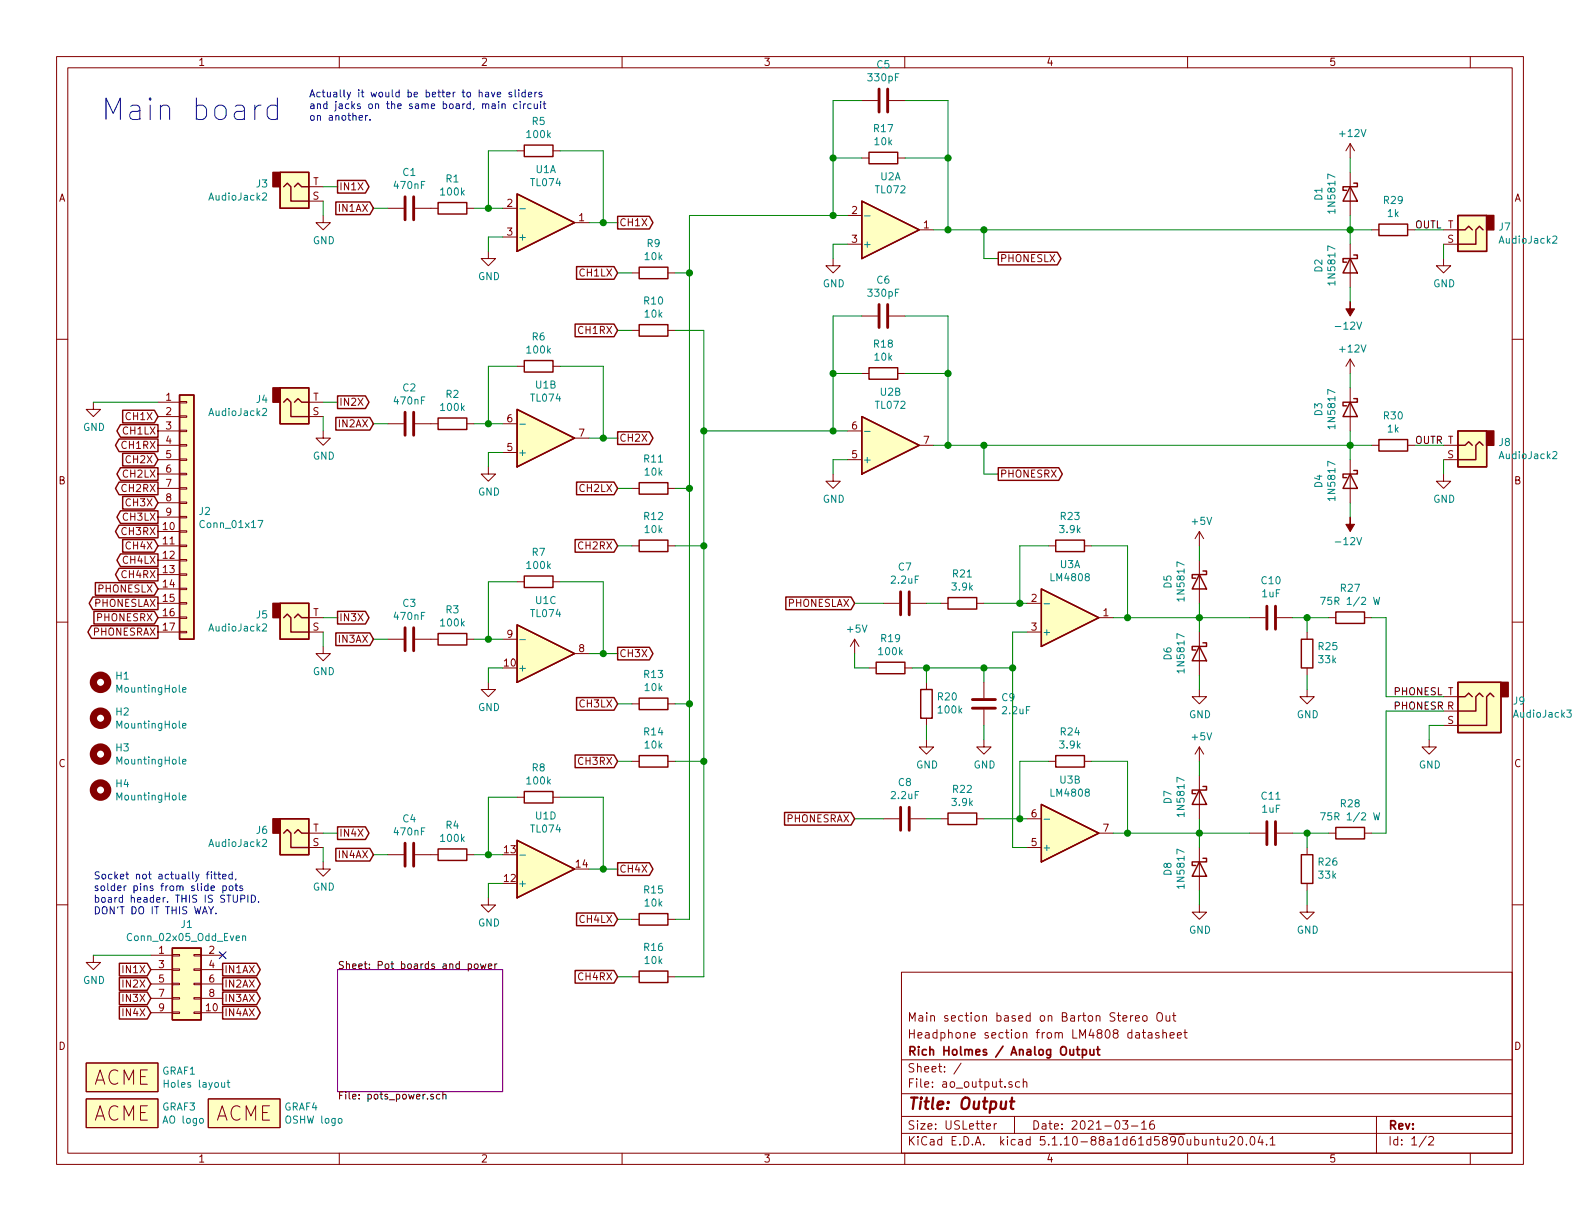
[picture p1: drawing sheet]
<svg xmlns="http://www.w3.org/2000/svg" width="279mm" height="216mm" viewBox="0 0 279 216" stroke-linecap="round" stroke-linejoin="round" font-family="sans-serif">
<g fill="none" stroke="#840000" stroke-width=".18">
<path d="M10 10h259.4v195.9h-259.4zM12 12h255.4v191.9h-255.4zM60 10v2M110 10v2M152.4 17.8h2.8M157.2 17.8h2.8M160 10v2M210 10v2M260 10v2M54.6 35.6h2.5M54.6 33h2.5M57.1 38.1v1.3h1.3l-1.3 1.2-1.2-1.2h1.2"/>
<path d="M68.6 36.8h2.8M73.4 36.8h4.1M82.5 36.8h1.3M88.9 36.8h2.5M91.4 26.7h1.3M97.8 26.7h1.3M101.6 39.4h2.5M149.9 38.1h2.5M152.4 27.9h1.3M158.7 27.9h1.3M238.8 25.4v2.5M238.8 30.5v7.6"/>
<path d="M238.8 25.4l-.8 1.3M238.8 25.4l.7 1.3M10 60h2M86.4 44.5v1.2h1.2l-1.2 1.3-1.3-1.3h1.3M88.9 41.9h2.5M111.8 48.3h1.2M111.8 58.4h1.2M118.1 48.3h1.3M118.1 58.4h1.3M147.3 45.7v1.3h1.3l-1.3 1.3-1.3-1.3h1.3M149.9 43.2h2.5M152.4 55.9h2.8"/>
<path d="M157.2 55.9h2.8M162.6 40.6h2.5M238.8 43.2v7.6M242.6 40.6h1.2M248.9 40.6h1.3M255.3 45.7v1.3h1.2l-1.2 1.3-1.3-1.3h1.3M255.3 40.6h2.5M255.3 43.2h2.5M267.4 60h2M16.5 71.1v1.3h1.3l-1.3 1.3-1.3-1.3h1.3M27.9 76.2h3.8M27.9 78.7h3.8"/>
<path d="M27.9 73.7h3.8M27.9 71.1h3.8M31.7 78.6h1.3v.3h-1.3zM31.7 76.1h1.3v.2h-1.3zM31.7 73.5h1.3v.3h-1.3zM31.7 71h1.3v.2h-1.3zM54.6 73.7h2.5M54.6 71.1h2.5M57.1 76.2v1.3h1.3l-1.3 1.2-1.2-1.2h1.2M68.6 74.9h2.8M73.4 74.9h4.1M82.5 74.9h1.3"/>
<path d="M88.9 74.9h2.5M91.4 64.8h1.3M97.8 64.8h1.3M101.6 77.5h2.5M149.9 76.2h2.5M152.4 66h1.3M158.7 66h1.3M162.6 78.7h2.5M238.8 63.5v2.5M238.8 68.6v7.6M238.8 63.5l-.8 1.3M238.8 63.5l.7 1.3"/>
<path d="M242.6 78.7h1.2M248.9 78.7h1.3M255.3 78.7h2.5M27.9 96.5h3.8M27.9 81.3h3.8M27.9 94h3.8M27.9 99.1h3.8M27.9 83.8h3.8M27.9 86.4h3.8M27.9 88.9h3.8M27.9 91.4h3.8M31.7 96.4h1.3v.2h-1.3z"/>
<path d="M31.7 98.9h1.3v.3h-1.3zM31.7 93.9h1.3v.2h-1.3zM31.7 88.8h1.3v.2h-1.3zM31.7 86.2h1.3v.3h-1.3zM31.7 83.7h1.3v.2h-1.3zM31.7 81.2h1.3v.2h-1.3zM31.7 91.3h1.3v.3h-1.3zM86.4 82.6v1.2h1.2l-1.2 1.3-1.3-1.3h1.3M88.9 80h2.5M111.8 96.5h1.2M111.8 86.4h1.2M118.1 96.5h1.3"/>
<path d="M118.1 86.4h1.3M147.3 83.8v1.3h1.3l-1.3 1.3-1.3-1.3h1.3M149.9 81.3h2.5M185.4 96.5h1.3M191.8 96.5h1.2M212.1 94v2.5M212.1 99.1v7.6M212.1 94l-.8 1.3M212.1 94l.8 1.3M238.8 81.3v7.6M255.3 83.8v1.3h1.2l-1.2 1.3-1.3-1.3h1.3M255.3 81.3h2.5"/>
<path d="M10 110h2M27.9 109.2h3.8M27.9 106.7h3.8M27.9 111.8h3.8M27.9 101.6h3.8M27.9 104.1h3.8M31.7 101.5h1.3v.2h-1.3zM31.7 104h1.3v.3h-1.3zM31.7 106.6h1.3v.2h-1.3zM31.7 109.1h1.3v.2h-1.3zM31.7 111.6h1.3v.3h-1.3zM54.6 109.2h2.5"/>
<path d="M54.6 111.8h2.5M57.1 114.3v1.3h1.3l-1.3 1.2-1.2-1.2h1.2M68.6 113h2.8M73.4 113h4.1M82.5 113h1.3M88.9 113h2.5M91.4 102.9h1.3M97.8 102.9h1.3M101.6 115.6h2.5M151.1 113l-.7 1.3M151.1 113v2.6M151.1 113l.8 1.3"/>
<path d="M153.7 118.1h1.2M156.2 106.7h2.8M160 118.1h1.3M161 106.7h2.8M166.4 106.7h1.2M172.7 106.7h1.3M181.6 106.7h2.5M181.6 111.8h2.5M194.3 109.2h2.5M212.1 111.8v7.6M221 109.2h2.8M225.8 109.2h2.8"/>
<path d="M231.1 111.8v1.2M231.1 118.1v1.3M234.9 109.2h1.3M241.3 109.2h1.3M267.4 110h2M86.4 120.7v1.2h1.2l-1.2 1.3-1.3-1.3h1.3M111.8 134.6h1.2M111.8 124.5h1.2M118.1 134.6h1.3M118.1 124.5h1.3M163.8 130.8v1.3h1.3l-1.3 1.3-1.2-1.3h1.2M163.8 120.7v1.2"/>
<path d="M163.8 127v1.3M174 130.8v1.3h1.3l-1.3 1.3-1.3-1.3h1.3M174 120.7v2.7M174 125.5v2.8M185.4 134.6h1.3M191.8 134.6h1.2M212.1 121.9v1.3h1.3l-1.3 1.3-1.3-1.3h1.3M212.1 132.1l-.8 1.3M212.1 132.1v2.5M212.1 137.2v7.6M212.1 132.1l.8 1.3M231.1 121.9v1.3h1.3l-1.3 1.3-1.2-1.3h1.2"/>
<path d="M252.7 130.8v1.3h1.3l-1.3 1.3-1.2-1.3h1.2M255.3 125.7h2.5M255.3 128.3h2.5M255.3 123.2h2.5M10 160h2M54.6 149.9h2.5M54.6 147.3h2.5M57.1 152.4v1.3h1.3l-1.3 1.2-1.2-1.2h1.2M68.6 151.1h2.8M73.4 151.1h4.1M82.5 151.1h1.3M86.4 158.8v1.2h1.2l-1.2 1.3-1.3-1.3h1.3"/>
<path d="M91.4 141h1.3M97.8 141h1.3M156.2 144.8h2.8M161 144.8h2.8M166.4 144.8h1.2M172.7 144.8h1.3M181.6 144.8h2.5M181.6 149.9h2.5M194.3 147.3h2.5M212.1 149.9v7.6M221 147.3h2.8M225.8 147.3h2.8"/>
<path d="M231.1 149.9v1.2M231.1 156.2v1.3M234.9 147.3h1.3M241.3 147.3h1.3M267.4 160h2M16.5 168.9v1.3h1.3l-1.3 1.3-1.3-1.3h1.3M26.7 168.9h3.8M26.7 179.1h3.8M26.7 171.5h3.8M26.7 174h3.8M26.7 176.5h3.8M30.5 178.9h1.2v.3h-1.2z"/>
<path d="M30.5 176.4h1.2v.3h-1.2zM30.5 171.3h1.2v.3h-1.2zM30.5 168.8h1.2v.2h-1.2zM30.5 173.9h1.2v.2h-1.2zM34.3 178.9h1.3v.3h-1.3zM34.3 176.4h1.3v.3h-1.3zM34.3 171.3h1.3v.3h-1.3zM34.3 168.8h1.3v.2h-1.3zM34.3 173.9h1.3v.2h-1.3zM35.6 168.9h3.8M35.6 179.1h3.8M35.6 171.5h3.8"/>
<path d="M35.6 174h3.8M35.6 176.5h3.8M111.8 172.7h1.2M111.8 162.6h1.2M118.1 172.7h1.3M118.1 162.6h1.3M159.4 171.9h108v32h-108zM199.9 179.6v1M200.4 179.6l-.5 .3M202.1 179.7l.3-.1 .4 .1v.7l-.2 .2-.5-.2zM204.8 179.1a.5 .5 0 0 1 .5 0 .5 .5 0 0 1 .3 .5v.5a.5 .5 0 0 1-.5 .5 .5 .5 0 0 1-.5-.5v-.5zM206.2 179.6v.8a.39 .39 0 0 0 .7 0"/>
<path d="M206.9 179.6v1M207.3 179.6h.6M207.6 179.1v1.3l.3 .2M212.1 160v1.3h1.3l-1.3 1.3-1.3-1.3h1.3M231.1 160v1.3h1.3l-1.3 1.3-1.2-1.3h1.2M15.2 194.3h12.7v5.1h-12.7zM15.2 188h12.7v5h-12.7zM36.8 194.3h12.7v5.1h-12.7zM159.4 197.4h108M159.4 193.4h108M159.4 187.4h108M170 188l-1.3 1.9"/>
<path d="M174.4 199.2l.8-.2-.1-.2-.4-.1-.3 .2 .1 .7h.6M175.8 198.7v1M176.2 198.7l-.3 .1-.1 .2M178.9 191.3h-.3l-.2 .2 .1 .2 .4 .1v.4h-.5M179.4 197.4v3M180.3 191.3h-.4l-.3 .2 .1 .6 .2 .2 .4-.1M180.9 191.4l.3-.1h.3l.1 1M180.9 190.8v1.5M198.5 198.2h.9l-.4 .6 .4 .1v.6l-.2 .2-.7-.2M200.1 199.1h1.1M200.8 180.1l.7-.2-.1-.2-.4-.1-.2 .2 .1 .7h.5M201.9 198.6l.4-.4v1.5"/>
<path d="M201.9 199.7h.8M202 182.6h.6M202.2 182.1v1.3l.4 .2M203.1 182.7h.5l.1 .9M203.7 182.9l-.5 .1a.29 .29 0 0 0-.2 .3 .29 .29 0 0 0 .2 .3l.5-.1M204 198.2a.59 .59 0 0 0-.7 .6l.1 .7 .2 .2 .5-.2 .1-.5-.2-.2h-.4l-.3 .2M204.9 182.7a.37 .37 0 0 0-.6 .1l.1 .2 .5 .1 .1 .2-.2 .3-.5-.1M205.6 182.7l.2-.1 .4 .1 .1 .9M205.6 182.1v1.5M206.9 183.1l.7-.2v-.2l-.5-.1-.2 .2 .1 .7h.6M208.2 183.1l.7-.2-.1-.2-.4-.1-.2 .2 .1 .7h.5M209.3 182.6h.6"/>
<path d="M209.5 182.1v1.3l.4 .2M243.4 197.4v6.5M60 203.9v2M110 203.9v2M159.4 200.4h108M160 203.9v2M210 203.9v2M214 201.6l.2-.1h.4v1M214 201.5v1M215.1 201.5h.6M215.3 201v1.3l.4 .2M216.2 201.5l.1 .9 .3 .1 .2-.2"/>
<path d="M216.8 201.5v1M217.5 201.1l.2-.1h.4l.2 .4-.9 1.1h.9M219 201.1l.4-.1a.94 .94 0 0 1 0 1.5l-.4-.3-.1-.7zM220.4 202.3v.2M221.2 201.1l.3-.1a.94 .94 0 0 1 0 1.5 .82 .82 0 0 1-.3-1.4zM222.8 200.9l-.3 1.1h.9M223.2 201.5v1M224 202.3v.2M224.6 201.4l.4-.4v1.5M224.6 202.5h.9M252.2 200.9l-1.2 1.9M252.7 201.1l.2-.1h.3l.3 .4-.9 1.1h.9"/>
<path d="M260 203.9v2"/>
</g>
<path d="M178.6 194.8h.8M179 194.1l-.2 1.7v.2l.4 .1" fill="none" stroke="#840000" stroke-width=".41"/>
<path d="M190.3 185.6h.6M190.6 185.1v1.3l.3 .2M191.4 185.6h.4l.3 .3-.1 .5-.2 .2-.4-.1M191.4 185.6v1.5M192.8 185.6v.8a.39 .39 0 0 0 .6 0M193.4 185.6v1M193.9 185.6h.6M194.1 185.1v1.3l.4 .2" fill="none" stroke="#840000" stroke-width=".3"/>
<path d="M59.7 171.5h29.2v21.5h-29.2z" fill="none" stroke="#840084" stroke-width=".18"/>
<path d="M82.8 170.5l.4-.1 .2 .3-.1 .5h-.5M84 170.5l.3-.1 .3 .3-.2 .5-.3 .1-.2-.3zM85 170.4l.2 .9 .2-.6 .3 .6 .2-.9M86.4 170.8l.6-.1-.1-.2-.4-.1-.1 .2v.6h.5M87.5 170.4v.9M87.9 170.4l-.4 .3M76.6 193.5h-.3l-.2 .2 .1 .2 .4 .1v.3h-.5M77.8 193.5h-.4l-.2 .2 .1 .6h.5M78.3 193.6l.2-.1h.3l.1 .8M78.3 193.1v1.2" fill="none" stroke="#000" stroke-width=".18"/>
<g fill="#ffffc2" stroke="#ffffc2" stroke-width=".18">
<path d="M184.1 104.1l10.2 5.1-10.2 5.1z"/>
<path d="M184.1 142.2l10.2 5.1-10.2 5.1z"/>
<path d="M152.4 35.6l10.2 5-10.2 5.1z"/>
<path d="M152.4 73.7l10.2 5-10.2 5.1z"/>
<path d="M257.8 38.1h5.1v6.4h-5.1z"/>
<path d="M15.2 194.3h12.7v5.1h-12.7z"/>
<path d="M36.8 194.3h12.7v5.1h-12.7z"/>
<path d="M15.2 188h12.7v5h-12.7z"/>
<path d="M30.5 167.6h5.1v12.7h-5.1z"/>
<path d="M49.5 30.5h5.1v6.3h-5.1z"/>
<path d="M49.5 106.7h5.1v6.3h-5.1z"/>
<path d="M49.5 144.8h5.1v6.3h-5.1z"/>
<path d="M257.8 76.2h5.1v6.4h-5.1z"/>
<path d="M257.8 120.7h7.6v8.8h-7.6z"/>
<path d="M49.5 68.6h5.1v6.3h-5.1z"/>
<path d="M31.7 69.9h2.6v43.1h-2.6z"/>
<path d="M91.4 148.6l10.2 5.1-10.2 5.1z"/>
<path d="M91.4 72.4l10.2 5.1-10.2 5.1z"/>
<path d="M91.4 110.5l10.2 5.1-10.2 5.1z"/>
<path d="M91.4 34.3l10.2 5.1-10.2 5.1z"/>
</g>
<g fill="none" stroke="#840000" stroke-width=".25">
<path d="M49.5 30.5h5.1v6.3h-5.1zM50.2 33l.6-.6 .6 .6v2.6h3.2M52.1 33l.6-.6 .6 .6h1.3M59.4 35.7h6l.6 1.1-.6 1.1h-6zM59.7 31.9h4.9l.7 1.1-.7 1.1h-4.9zM77.5 35.8h5v2h-5zM91.4 34.3l10.2 5.1-10.2 5.1zM92.7 25.7h5.1v2h-5.1zM109.2 38.3h5.6l.7 1.1-.7 1.1h-5.6zM152.4 35.6l10.2 5-10.2 5.1zM153.7 26.9h5v2.1h-5zM238.8 33l1.2 2.6h-2.5z"/>
<path d="M239.4 32.4h.6v.6h-2.5v.7h.6M243.8 39.6h5.1v2.1h-5.1zM257.8 38.1h5.1v6.4h-5.1zM101.7 57.3h6.9l.6 1.1-.6 1.1h-6.9zM102 47.1h6.6l.6 1.2-.6 1.1h-6.6zM113 47.2h5.1v2.1h-5.1zM113 57.4h5.1v2h-5.1zM176.5 44.6h10.5l.6 1.1-.6 1.1h-10.5zM238.8 45.7l1.2 2.6h-2.5zM239.4 45.1h.6v.6h-2.5v.7h.6M257.8 40.6h1.3l.6-.6 .6 .6M262.3 40.6l-.7-.6-.6 .6v2.6h-3.2"/>
<path d="M21.1 77.6h6.8v2.3h-6.8l-.7-1.2zM21.3 75.1h6.6v2.2h-6.6l-.6-1.1zM21.7 72.5h5.6l.6 1.2-.6 1.1h-5.6zM31.7 69.9h2.6v43.1h-2.6zM49.5 68.6h5.1v6.3h-5.1zM50.2 71.1l.6-.6 .6 .6v2.6h3.2M52.1 71.1l.6-.6 .6 .6h1.3M59.4 73.8h6l.6 1.1-.6 1.1h-6zM59.7 70h4.9l.7 1.1-.7 1.1h-4.9zM77.5 73.9h5v2h-5zM91.4 72.4l10.2 5.1-10.2 5.1zM92.7 63.8h5.1v2h-5.1z"/>
<path d="M109.2 76.4h5.6l.7 1.1-.7 1.1h-5.6zM152.4 73.7l10.2 5-10.2 5.1zM153.7 65h5v2.1h-5zM238.8 71.1l1.2 2.6h-2.5zM239.4 70.5h.6v.6h-2.5v.7h.6M243.8 77.7h5.1v2.1h-5.1zM257.8 76.2h5.1v6.4h-5.1zM257.8 78.7h1.3l.6-.6 .6 .6M262.3 78.7l-.7-.6-.6 .6v2.6h-3.2M21.1 92.9h6.8v2.2h-6.8l-.7-1.1zM21.1 85.2h6.8v2.3h-6.8l-.7-1.1zM21.3 97.9h6.6v2.3h-6.6l-.6-1.1z"/>
<path d="M21.3 90.3h6.6v2.3h-6.6l-.6-1.2zM21.3 82.7h6.6v2.2h-6.6l-.6-1.1zM21.7 95.4h5.6l.6 1.1-.6 1.1h-5.6zM21.7 87.8h5.6l.6 1.1-.6 1.1h-5.6zM21.7 80.2h5.6l.6 1.1-.6 1.1h-5.6zM101.7 95.4h6.9l.6 1.1-.6 1.1h-6.9zM102 85.2h6.6l.6 1.2-.6 1.1h-6.6zM113 85.3h5.1v2.1h-5.1zM113 95.5h5.1v2h-5.1zM176.5 82.7h10.7l.7 1.1-.7 1.1h-10.7zM186.7 95.5h5.1v2h-5.1zM238.8 83.8l1.2 2.6h-2.5z"/>
<path d="M239.4 83.2h.6v.6h-2.5v.7h.6M16.2 110.6h11.7v2.3h-11.7l-.7-1.1zM16.4 105.6h11.5v2.2h-11.5l-.6-1.1zM16.6 108.1h10.7l.6 1.1-.6 1.1h-10.7zM16.9 103h10.4l.6 1.1-.6 1.2h-10.4zM21.1 100.5h6.8v2.2h-6.8l-.7-1.1zM49.5 106.7h5.1v6.3h-5.1zM50.2 109.2l.6-.6 .6 .6v2.6h3.2M52.1 109.2l.6-.6 .6 .6h1.3M59.4 111.9h6l.6 1.1-.6 1.1h-6zM59.7 108.1h4.9l.7 1.1-.7 1.1h-4.9zM77.5 112h5v2h-5z"/>
<path d="M91.4 110.5l10.2 5.1-10.2 5.1zM92.7 101.9h5.1v2h-5.1zM109.2 114.5h5.6l.7 1.1-.7 1.1h-5.6zM139 105.6h11.5l.6 1.1-.6 1.1h-11.5zM154.9 117.1h5.1v2h-5.1zM167.6 105.7h5.1v2h-5.1zM184.1 104.1l10.2 5.1-10.2 5.1zM212.1 101.6l1.3 2.5h-2.6zM212.1 114.3l1.3 2.5h-2.6zM212.7 101h.7v.6h-2.6v.6h.7M212.7 113.7h.7v.6h-2.6v.6h.7M230.1 113h2.1v5.1h-2.1z"/>
<path d="M236.2 108.2h5.1v2h-5.1zM92.7 140h5.1v2h-5.1zM101.7 133.5h6.9l.6 1.1-.6 1.1h-6.9zM102 123.3h6.6l.6 1.2-.6 1.1h-6.6zM113 133.6h5.1v2h-5.1zM113 123.4h5.1v2.1h-5.1zM162.8 121.9h2v5.1h-2zM186.7 133.6h5.1v2h-5.1zM212.1 139.7l1.3 2.5h-2.6zM212.7 139.1h.7v.6h-2.6v.6h.7M257.8 120.7h7.6v8.8h-7.6zM257.8 123.2h1.3l.6-.6 .6 .6"/>
<path d="M262.3 123.2l-.7-.6-.6 .6v2.5h-3.2M264.2 123.2l-.7-.6-.6 .6v5.1h-5.1M49.5 144.8h5.1v6.3h-5.1zM50.2 147.3l.6-.6 .6 .6v2.6h3.2M52.1 147.3l.6-.6 .6 .6h1.3M59.4 150h6l.6 1.1-.6 1.1h-6zM59.7 146.2h4.9l.7 1.1-.7 1.1h-4.9zM77.5 150.1h5v2h-5zM91.4 148.6l10.2 5.1-10.2 5.1zM109.2 152.6h5.6l.7 1.1-.7 1.1h-5.6zM138.7 143.7h11.8l.6 1.1-.6 1.1h-11.8zM167.6 143.8h5.1v2h-5.1z"/>
<path d="M184.1 142.2l10.2 5.1-10.2 5.1zM212.1 152.4l1.3 2.5h-2.6zM212.7 151.8h.7v.6h-2.6v.6h.7M230.1 151.1h2.1v5.1h-2.1zM236.2 146.3h5.1v2h-5.1zM21.1 178h4.9l.7 1.1-.7 1.1h-4.9zM21.1 175.4h4.9l.7 1.1-.7 1.1h-4.9zM21.1 172.9h4.9l.7 1.1-.7 1.1h-4.9zM21.1 170.3h4.9l.7 1.2-.7 1.1h-4.9zM30.5 167.6h5.1v12.7h-5.1zM39.4 170.3h6l.6 1.2-.6 1.1h-6zM39.4 178h6l.6 1.1-.6 1.1h-6z"/>
<path d="M39.4 175.4h6l.6 1.1-.6 1.1h-6zM39.4 172.9h6l.6 1.1-.6 1.1h-6zM101.7 171.6h6.9l.6 1.1-.6 1.1h-6.9zM102 161.4h6.6l.6 1.2-.6 1.1h-6.6zM113 171.7h5.1v2h-5.1zM113 161.5h5.1v2.1h-5.1z"/>
</g>
<g fill="none" stroke="#008484" stroke-width=".18">
<path d="M46.4 34.2l.5-.1 .2 .4v.2l-.7 .7h.7M91.9 36.9h1M152.9 38.2h1M274.6 41.9l.5-.2 .2 .4v.2l-.8 .7h.8M46.4 72.3l.5-.1 .2 .4v.2l-.7 .7h.7M91.9 75h1M152.9 76.3h1M274.6 80l.5-.2 .2 .4v.2l-.8 .7h.8M45.6 92h.9l-.6 1.3M46.4 110.4l.5-.1 .2 .4v.2l-.7 .7h.7M91.9 113.1h1M184.6 106.8h1"/>
<path d="M233.5 105.6h.9l-.6 1.3M242.9 105.6l.3 1.3 .2-.9 .3 .9 .3-1.3M32.3 122l.6-.1-.1-.3h-.3l-.2 .1 .1 .7h.4M32.3 128.3l.6-.1-.1-.2-.3-.1-.2 .2 .1 .6h.4M32.3 134.7l.6-.1-.1-.3h-.3l-.2 .1 .1 .7h.4M277.1 125.6h.8l-.5 .4 .4 .2-.1 .6h-.4l-.2-.1M32.3 141l.6-.1-.1-.2-.3-.1-.2 .2 .1 .6h.4M46.4 148.5l.5-.1 .2 .4v.2l-.7 .7h.7M91.9 151.2h1M184.6 144.9h1M233.5 143.7h.9l-.6 1.3M242.9 143.7l.3 1.3 .2-.9 .3 .9 .3-1.3"/>
<path d="M42.9 165.6l.2-.1h.3v.8M42.9 165.5v.8M40.2 191.4h.4M40.3 191v1.1l.3 .2"/>
</g>
<g fill="none" stroke="#840000" stroke-width=".51">
<path d="M155.4 15.7v4.1M157 15.7v4.1M71.6 34.8v4.1M73.2 34.8v4.1M155.4 53.8v4.1M157 53.8v4.1M71.6 72.9v4.1M73.2 72.9v4.1M71.6 111v4.1M73.2 111v4.1M159.3 104.6v4.1M160.8 104.6v4.1"/>
<path d="M224 107.2v4.1M225.6 107.2v4.1M172 125.2h4M172 123.7h4M71.6 149.1v4.1M73.2 149.1v4.1M159.3 142.7v4.1M160.8 142.7v4.1M224 145.3v4.1M225.6 145.3v4.1"/>
</g>
<g fill="#840000" stroke="#840000" stroke-width=".18">
<path d="M238.8 53.3v1.3h.7l-.7 1.3-.8-1.3h.8z"/>
<path d="M238.8 91.4v1.3h.7l-.7 1.3-.8-1.3h.8z"/>
</g>
<g fill="none" stroke="#840000" stroke-width="1.3">
<circle cx="17.8" cy="120.6" r="1.27"/>
<circle cx="17.8" cy="127" r="1.27"/>
<circle cx="17.8" cy="133.3" r="1.27"/>
<circle cx="17.8" cy="139.7" r="1.27"/>
</g>
<g fill="#840000" stroke="#840000" stroke-width=".25">
<path d="M262.9 38.1h1.3v2.5h-1.3z"/>
<path d="M48.3 30.5h1.2v2.5h-1.2z"/>
<path d="M48.3 106.7h1.2v2.5h-1.2z"/>
<path d="M48.3 144.8h1.2v2.5h-1.2z"/>
<path d="M262.9 76.2h1.3v2.5h-1.3z"/>
<path d="M265.4 120.7h1.3v2.5h-1.3z"/>
<path d="M48.3 68.6h1.2v2.5h-1.2z"/>
</g>
<g fill="none" stroke="#008400" stroke-width=".18">
<path d="M152.4 17.8h-5.1v20.3M160 17.8h7.6v22.8M57.1 35.6v2.5M57.1 33h2.6M66 36.8h2.6M83.8 36.8h5.1M91.4 26.7h-5v10.1M99.1 26.7h7.6v12.7M104.1 39.4h5.1M147.3 27.9h5.1M149.9 38.1h-28v124.5h-2.5M160 27.9h7.6"/>
<path d="M238.8 27.9v2.6M238.8 38.1v5.1M88.9 41.9h-2.5v2.6M109.2 58.4h2.6M109.2 48.3h2.6M119.4 58.4h5.1v114.3h-5.1M119.4 48.3h2.5M149.9 43.2h-2.6v2.5M152.4 55.9h-5.1v20.3M160 55.9h7.6v22.8M165.1 40.6h77.5M174 40.6v5.1h2.5"/>
<path d="M238.8 50.8v2.5M250.2 40.6h5.1M255.3 43.2v2.5M16.5 71.1h11.4M57.1 73.7v2.5M57.1 71.1h2.6M66 74.9h2.6M83.8 74.9h5.1M91.4 64.8h-5v10.1M99.1 64.8h7.6v12.7M104.1 77.5h5.1M124.5 76.2h25.4"/>
<path d="M147.3 66h5.1M160 66h7.6M165.1 78.7h77.5M174 78.7v5.1h2.5M238.8 66v2.6M238.8 76.2v5.1M250.2 78.7h5.1M88.9 80h-2.5v2.6M109.2 86.4h2.6M109.2 96.5h2.6M119.4 86.4h2.5M119.4 96.5h5.1"/>
<path d="M149.9 81.3h-2.6v2.5M185.4 96.5h-5.1v10.2M193 96.5h6.4v12.7M212.1 96.5v2.6M238.8 88.9v2.5M255.3 81.3v2.5M57.1 109.2h2.6M57.1 111.8v2.5M66 113h2.6M83.8 113h5.1M88.9 118.1h-2.5v2.6M91.4 102.9h-5v10.1"/>
<path d="M99.1 102.9h7.6v12.7M104.1 115.6h5.1M151.1 115.6v2.5h2.6M151.1 106.7h5.1M161.3 118.1h17.8M163.8 106.7h2.6M163.8 118.1v2.6M174 118.1v2.6M174 106.7h7.6M181.6 111.8h-2.5v38.1h2.5M196.8 109.2h24.2M212.1 106.7v5.1"/>
<path d="M212.1 119.4v2.5M228.6 109.2h6.3M231.1 109.2v2.6M231.1 119.4v2.5M242.6 109.2h2.5v14h10.2M109.2 134.6h2.6M109.2 124.5h2.6M119.4 134.6h5.1M119.4 124.5h2.5M163.8 128.3v2.5M174 128.3v2.5M185.4 134.6h-5.1v10.2"/>
<path d="M193 134.6h6.4v12.7M212.1 134.6v2.6M255.3 125.7h-10.2v21.6h-2.5M255.3 128.3h-2.6v2.5M57.1 147.3h2.6M57.1 149.9v2.5M66 151.1h2.6M83.8 151.1h5.1M88.9 156.2h-2.5v2.6M91.4 141h-5v10.1M99.1 141h7.6v12.7M104.1 153.7h5.1"/>
<path d="M151.1 144.8h5.1M163.8 144.8h2.6M174 144.8h7.6M196.8 147.3h24.2M212.1 144.8v5.1M212.1 157.5v2.5M228.6 147.3h6.3M231.1 147.3v2.6M231.1 157.5v2.5M16.5 168.9h10.2M109.2 162.6h2.6M109.2 172.7h2.6"/>
</g>
<g fill="none" stroke="#0000c2" stroke-width=".18">
<path d="M46.2 18.6a1.01 1.01 0 0 0-1.1 .7M49 18.8l-.3-.2h-.7l-.6 .4-.2 .3v1.1l.4 .6 .4 .1h.7l.3-.1M49 17.3v3.8M86.9 16.3l.3 .8 .3-.8M87.9 16.7l.6-.1v-.2l-.4-.1-.2 .2 .1 .6h.5M88.2 17.9v.2M88.2 18.4v.8M88.8 18.5l.2-.1h.3v.8M88.8 18.4v.8M90.5 16.4l-.3-.1-.2 .2v.2l.5 .1v.3h-.5M91.1 15.9v1.1l.2 .1M91.4 18.4h-.3l-.3 .2 .2 .6h.4"/>
<path d="M91.7 15.9v.1M91.7 16.3v.8M92 17.9v.2M92 18.4v.8M92.6 18.4v.8M92.9 16.4l-.4-.1-.2 .2 .1 .6h.5M92.9 15.9v1.2M93 18.4l-.4 .2M93.4 16.7l.6-.1v-.2l-.4-.1-.2 .2 .1 .6h.5M93.9 18.4h-.4l-.2 .2 .1 .6h.5M94.5 18.4v.8h.3l.2-.1M94.6 16.3v.8"/>
<path d="M94.9 16.3l-.3 .2M95 18.4v.8M95.6 17.9v.2M95.6 18.4v.8M95.8 16.4l-.3-.1-.2 .2 .1 .2 .4 .1v.3h-.5M96 18.4h.5M96.2 17.9v1.1l.3 .2M63.5 20.8l.6-.1v-.2l-.4-.1-.2 .2 .1 .6h.5M64.6 20.4v.9M65 20.4l-.4 .3M65.4 21.1v.2M36.5 154.6h.5"/>
<path d="M37 154.2l-.3 .1v1.1M37.3 157l.6-.1v-.2l-.4-.1-.2 .2 .1 .6h.5M37.4 154.2v.1M37.4 154.6v.8M37.8 154.6h.5M38 154.2v1l.3 .2M38.5 154.6h.5M38.7 154.2v1l.3 .2M39.4 155l.6-.1-.1-.3h-.4l-.1 .2v.6h.5M39.4 156.7l.4-.1 .2 .3-.1 .5h-.5M39.4 156.6v1.3M40.6 156.7l.3-.1 .3 .3-.1 .5-.3 .1-.3-.2z"/>
<path d="M41.1 154.6h-.4l-.2 .2 .1 .6h.5M41.1 154.2v1.2M41.6 156.6h.4M41.7 155.4l-.1 .2M41.7 156.2v1.1l.3 .2M42.6 158.9l.7-.1v-.4l-.7-.1v1.2M42.9 156.7l-.3-.1-.2 .2 .1 .2 .4 .1v.3h-.5M43.8 158.3v1.2M44.4 158.3a.64 .64 0 0 1 .8 .6 .64 .64 0 0 1-.8 .6zM45.7 159.4v.1M36.9 160.3l.4 .7 .4-.7M37.3 161v.6"/>
<path d="M38.2 161.5v.1"/>
</g>
<g fill="#008400" stroke="#008400" stroke-width=".25">
<circle cx="147.3" cy="27.9" r=".51"/>
<circle cx="124.5" cy="96.5" r=".51"/>
<circle cx="167.6" cy="66" r=".51"/>
<circle cx="121.9" cy="124.5" r=".51"/>
<circle cx="147.3" cy="66" r=".51"/>
<circle cx="121.9" cy="86.4" r=".51"/>
<circle cx="147.3" cy="38.1" r=".51"/>
<circle cx="174" cy="118.1" r=".51"/>
<circle cx="121.9" cy="48.3" r=".51"/>
<circle cx="167.6" cy="27.9" r=".51"/>
<circle cx="238.8" cy="78.7" r=".51"/>
<circle cx="147.3" cy="76.2" r=".51"/>
<circle cx="180.3" cy="106.7" r=".51"/>
<circle cx="174" cy="78.7" r=".51"/>
<circle cx="174" cy="40.6" r=".51"/>
<circle cx="106.7" cy="153.7" r=".51"/>
<circle cx="86.4" cy="113" r=".51"/>
<circle cx="167.6" cy="78.7" r=".51"/>
<circle cx="167.6" cy="40.6" r=".51"/>
<circle cx="212.1" cy="109.2" r=".51"/>
<circle cx="106.7" cy="39.4" r=".51"/>
<circle cx="86.4" cy="151.1" r=".51"/>
<circle cx="199.4" cy="147.3" r=".51"/>
<circle cx="231.1" cy="147.3" r=".51"/>
<circle cx="124.5" cy="76.2" r=".51"/>
<circle cx="199.4" cy="109.2" r=".51"/>
<circle cx="179.1" cy="118.1" r=".51"/>
<circle cx="231.1" cy="109.2" r=".51"/>
<circle cx="86.4" cy="36.8" r=".51"/>
<circle cx="180.3" cy="144.8" r=".51"/>
<circle cx="86.4" cy="74.9" r=".51"/>
<circle cx="212.1" cy="147.3" r=".51"/>
<circle cx="106.7" cy="115.6" r=".51"/>
<circle cx="106.7" cy="77.5" r=".51"/>
<circle cx="238.8" cy="40.6" r=".51"/>
<circle cx="124.5" cy="134.6" r=".51"/>
<circle cx="163.8" cy="118.1" r=".51"/>
</g>
<path d="M38.8 168.3l1.2 1.2M40 168.3l-1.2 1.2" fill="none" stroke="#000084" stroke-width=".18"/>
<text font-size="5.3" fill="#0000c2" x="17.8" y="21.3">Main board</text>
<g font-size="3.5" fill="#840000">
<text x="16.4" y="191.8">ACME</text>
<text x="16.4" y="198.2">ACME</text>
<text x="38" y="198.2">ACME</text>
</g>
<text font-size="2.8" fill="#840000" x="160.4" y="196.2">Title: Output</text>
<g font-size="2.1" fill="#840000">
<text x="160.4" y="183.6">Headphone section from LM4808 datasheet</text>
<text x="160.4" y="180.6">Main section based on Barton Stereo Out</text>
<text x="160.4" y="189.6">Sheet: /</text>
<text x="160.4" y="186.6">Rich Holmes / Analog Output</text>
<text x="160.4" y="192.3">File: ao_output.sch</text>
<text x="160.4" y="202.5">KiCad E.D.A. kicad 5.1.10-88a1d61d5890ubuntu20.04.1</text>
<text x="160.4" y="199.7">Size: USLetter</text>
<text x="182.4" y="199.7">Date: 2021-03-16</text>
<text x="245.4" y="199.7">Rev:</text>
<text x="245.4" y="202.5">Id: 1/2</text>
</g>
<g font-size="1.8" fill="#840000">
<text x="35" y="11.6">1</text>
<text x="85" y="11.6">2</text>
<text x="135" y="11.6">3</text>
<text x="185" y="11.6">4</text>
<text x="235" y="11.6">5</text>
<text x="10.4" y="35.6">A</text>
<text x="55.3" y="35.3">S</text>
<text x="55.3" y="32.8">T</text>
<text x="59.9" y="33.7">IN1X</text>
<text x="267.8" y="35.6">A</text>
<text x="60" y="37.5">IN1AX</text>
<text x="89.7" y="36.6">2</text>
<text x="89.7" y="41.7">3</text>
<text x="102.4" y="39.1">1</text>
<text x="109.5" y="40">CH1X</text>
<text x="150.6" y="37.8">2</text>
<text x="163.3" y="40.4">1</text>
<text x="150.6" y="42.9">3</text>
<text x="176.8" y="46.4">PHONESLX</text>
<text x="256" y="42.9">S</text>
<text x="102.6" y="48.9">CH1LX</text>
<text x="102.4" y="59.1">CH1RX</text>
<text x="29.4" y="70.9">1</text>
<text x="55.3" y="70.9">T</text>
<text x="59.9" y="71.8">IN2X</text>
<text x="21.9" y="76.8">CH1LX</text>
<text x="22.4" y="74.3">CH1X</text>
<text x="29.4" y="73.4">2</text>
<text x="29.4" y="75.9">3</text>
<text x="55.3" y="73.4">S</text>
<text x="60" y="75.6">IN2AX</text>
<text x="89.7" y="74.7">6</text>
<text x="102.4" y="77.2">7</text>
<text x="150.6" y="75.9">6</text>
<text x="21.7" y="79.4">CH1RX</text>
<text x="22.4" y="81.9">CH2X</text>
<text x="29.4" y="78.5">4</text>
<text x="29.4" y="81">5</text>
<text x="29.4" y="83.6">6</text>
<text x="89.7" y="79.8">5</text>
<text x="109.5" y="78.1">CH2X</text>
<text x="150.6" y="81">5</text>
<text x="163.3" y="78.5">7</text>
<text x="256" y="81">S</text>
<text x="10.4" y="85.6">B</text>
<text x="21.7" y="87">CH2RX</text>
<text x="21.9" y="84.5">CH2LX</text>
<text x="22.4" y="89.5">CH3X</text>
<text x="29.4" y="86.1">7</text>
<text x="29.4" y="88.6">8</text>
<text x="102.6" y="87">CH2LX</text>
<text x="176.8" y="84.5">PHONESRX</text>
<text x="267.8" y="85.6">B</text>
<text x="21.7" y="94.6">CH3RX</text>
<text x="21.9" y="92.1">CH3LX</text>
<text x="28.9" y="93.7">10</text>
<text x="29.4" y="91.2">9</text>
<text x="21.9" y="99.7">CH4LX</text>
<text x="22.4" y="97.2">CH4X</text>
<text x="28.9" y="96.3">11</text>
<text x="28.9" y="98.8">12</text>
<text x="28.9" y="101.3">13</text>
<text x="102.4" y="97.2">CH2RX</text>
<text x="16.7" y="107.3">PHONESLAX</text>
<text x="17.4" y="104.8">PHONESLX</text>
<text x="21.7" y="102.2">CH4RX</text>
<text x="28.9" y="103.9">14</text>
<text x="28.9" y="106.4">15</text>
<text x="139.3" y="107.3">PHONESLAX</text>
<text x="182.4" y="106.4">2</text>
<text x="16.5" y="112.4">PHONESRAX</text>
<text x="17.2" y="109.9">PHONESRX</text>
<text x="28.9" y="109">16</text>
<text x="28.9" y="111.5">17</text>
<text x="55.3" y="111.5">S</text>
<text x="55.3" y="109">T</text>
<text x="59.9" y="109.9">IN3X</text>
<text x="60" y="113.7">IN3AX</text>
<text x="89.7" y="112.8">9</text>
<text x="182.4" y="111.5">3</text>
<text x="195.1" y="109">1</text>
<text x="89.2" y="117.9">10</text>
<text x="102.4" y="115.3">8</text>
<text x="109.5" y="116.2">CH3X</text>
<text x="102.6" y="125.1">CH3LX</text>
<text x="256" y="128">S</text>
<text x="10.4" y="135.6">C</text>
<text x="102.4" y="135.3">CH3RX</text>
<text x="267.8" y="135.6">C</text>
<text x="55.3" y="149.6">S</text>
<text x="55.3" y="147.1">T</text>
<text x="59.9" y="148">IN4X</text>
<text x="139.1" y="145.4">PHONESRAX</text>
<text x="182.4" y="149.6">5</text>
<text x="182.4" y="144.5">6</text>
<text x="195.1" y="147.1">7</text>
<text x="60" y="151.8">IN4AX</text>
<text x="89.2" y="156">12</text>
<text x="89.2" y="150.9">13</text>
<text x="101.9" y="153.4">14</text>
<text x="109.5" y="154.3">CH4X</text>
<text x="102.6" y="163.2">CH4LX</text>
<text x="21.9" y="172.1">IN1X</text>
<text x="28.1" y="168.7">1</text>
<text x="28.1" y="171.2">3</text>
<text x="28.1" y="173.7">5</text>
<text x="37" y="168.7">2</text>
<text x="37" y="171.2">4</text>
<text x="37" y="173.7">6</text>
<text x="39.6" y="172.1">IN1AX</text>
<text x="102.4" y="173.4">CH4RX</text>
<text x="21.9" y="179.7">IN4X</text>
<text x="21.9" y="177.2">IN3X</text>
<text x="21.9" y="174.6">IN2X</text>
<text x="28.1" y="176.3">7</text>
<text x="28.1" y="178.8">9</text>
<text x="36.5" y="178.8">10</text>
<text x="37" y="176.3">8</text>
<text x="39.6" y="179.7">IN4AX</text>
<text x="39.6" y="177.2">IN3AX</text>
<text x="39.6" y="174.6">IN2AX</text>
<text x="10.4" y="185.6">D</text>
<text x="267.8" y="185.6">D</text>
<text x="35" y="205.5">1</text>
<text x="85" y="205.5">2</text>
<text x="135" y="205.5">3</text>
<text x="185" y="205.5">4</text>
<text x="235" y="205.5">5</text>
</g>
<g font-size="1.8" fill="#0000c2">
<text x="54.6" y="17.2">Actually it would be better to have sliders</text>
<text x="54.6" y="19.3">and jacks on the same board, main circuit</text>
<text x="54.6" y="21.3">on another.</text>
<text x="16.5" y="155.5">Socket not actually fitted,</text>
<text x="16.5" y="157.6">solder pins from slide pots</text>
<text x="16.5" y="159.6">board header. THIS IS STUPID.</text>
<text x="16.5" y="161.7">DON'T DO IT THIS WAY.</text>
</g>
<g font-size="1.8" fill="#008484">
<text x="153.7" y="14.4">330pF</text>
<text x="155.1" y="12.1">C5</text>
<text x="94.1" y="22.1">R5</text>
<text x="154.6" y="23.4">R17</text>
<text x="93.3" y="24.4">100k</text>
<text x="154.7" y="25.7">10k</text>
<text x="237.1" y="24.2">+12V</text>
<text x="37.2" y="35.5">AudioJack2</text>
<text x="45.4" y="33.1">J3</text>
<text x="69.8" y="33.4">470nF</text>
<text x="71.3" y="31.1">C1</text>
<text x="78.1" y="34.6">100k</text>
<text x="78.9" y="32.3">R1</text>
<text x="94" y="32.9">TL074</text>
<text x="94.8" y="30.6">U1A</text>
<text x="154.9" y="34.2">TL072</text>
<text x="155.7" y="31.9">U2A</text>
<text x="233.8" y="35.4" transform="rotate(-90 233.8 35.4)">D1</text>
<text x="236.1" y="37.4" transform="rotate(-90 236.1 37.4)">1N5817</text>
<text x="244.8" y="36.1">R29</text>
<text x="245.4" y="38.4">1k</text>
<text x="265.1" y="40.8">J7</text>
<text x="55.3" y="43.2">GND</text>
<text x="91.6" y="42.5">+</text>
<text x="114.1" y="46">10k</text>
<text x="114.5" y="43.7">R9</text>
<text x="152.5" y="43.8">+</text>
<text x="265.3" y="43.1">AudioJack2</text>
<text x="84.5" y="49.5">GND</text>
<text x="113.9" y="53.8">R10</text>
<text x="145.5" y="50.8">GND</text>
<text x="153.7" y="52.5">330pF</text>
<text x="155.1" y="50.2">C6</text>
<text x="233.8" y="48.1" transform="rotate(-90 233.8 48.1)">D2</text>
<text x="236.1" y="50.1" transform="rotate(-90 236.1 50.1)">1N5817</text>
<text x="253.4" y="50.8">GND</text>
<text x="114.1" y="56.2">10k</text>
<text x="236.5" y="58.3">-12V</text>
<text x="93.3" y="62.5">100k</text>
<text x="94.1" y="60.2">R6</text>
<text x="154.6" y="61.5">R18</text>
<text x="154.7" y="63.8">10k</text>
<text x="237.1" y="62.3">+12V</text>
<text x="45.4" y="71.2">J4</text>
<text x="69.8" y="71.5">470nF</text>
<text x="71.3" y="69.2">C2</text>
<text x="78.9" y="70.4">R2</text>
<text x="94" y="71">TL074</text>
<text x="94.8" y="68.7">U1B</text>
<text x="155.7" y="70">U2B</text>
<text x="14.7" y="76.2">GND</text>
<text x="37.2" y="73.6">AudioJack2</text>
<text x="78.1" y="72.7">100k</text>
<text x="154.9" y="72.3">TL072</text>
<text x="233.8" y="73.5" transform="rotate(-90 233.8 73.5)">D3</text>
<text x="236.1" y="75.5" transform="rotate(-90 236.1 75.5)">1N5817</text>
<text x="244.8" y="74.2">R30</text>
<text x="245.4" y="76.5">1k</text>
<text x="55.3" y="81.3">GND</text>
<text x="91.6" y="80.6">+</text>
<text x="113.9" y="81.8">R11</text>
<text x="152.5" y="81.9">+</text>
<text x="265.1" y="78.9">J8</text>
<text x="265.3" y="81.2">AudioJack2</text>
<text x="84.5" y="87.6">GND</text>
<text x="114.1" y="84.1">10k</text>
<text x="145.5" y="88.9">GND</text>
<text x="233.8" y="86.2" transform="rotate(-90 233.8 86.2)">D4</text>
<text x="236.1" y="88.2" transform="rotate(-90 236.1 88.2)">1N5817</text>
<text x="253.4" y="88.9">GND</text>
<text x="35.3" y="91.1">J2</text>
<text x="35.7" y="93.4">Conn_01x17</text>
<text x="113.9" y="91.9">R12</text>
<text x="114.1" y="94.3">10k</text>
<text x="187.5" y="94.3">3.9k</text>
<text x="187.6" y="91.9">R23</text>
<text x="210.9" y="92.8">+5V</text>
<text x="93.3" y="100.6">100k</text>
<text x="94.1" y="98.3">R7</text>
<text x="158.9" y="100.9">C7</text>
<text x="187.5" y="100.5">U3A</text>
<text x="236.5" y="96.4">-12V</text>
<text x="71.3" y="107.3">C3</text>
<text x="94.8" y="106.8">U1C</text>
<text x="157.7" y="103.2">2.2uF</text>
<text x="168.5" y="104.4">3.9k</text>
<text x="168.6" y="102.1">R21</text>
<text x="186" y="102.8">LM4808</text>
<text x="207.2" y="104" transform="rotate(-90 207.2 104)">D5</text>
<text x="209.5" y="106" transform="rotate(-90 209.5 106)">1N5817</text>
<text x="223.1" y="103.3">C10</text>
<text x="223.2" y="105.6">1uF</text>
<text x="234.6" y="107">75R 1/2 W</text>
<text x="237.1" y="104.6">R27</text>
<text x="37.2" y="111.7">AudioJack2</text>
<text x="45.4" y="109.3">J5</text>
<text x="69.8" y="109.6">470nF</text>
<text x="78.1" y="110.8">100k</text>
<text x="78.9" y="108.5">R3</text>
<text x="94" y="109.1">TL074</text>
<text x="149.9" y="111.9">+5V</text>
<text x="155.9" y="113.5">R19</text>
<text x="184.3" y="112.4">+</text>
<text x="55.3" y="119.4">GND</text>
<text x="91.6" y="118.7">+</text>
<text x="113.9" y="119.9">R13</text>
<text x="155.5" y="115.8">100k</text>
<text x="207.2" y="116.7" transform="rotate(-90 207.2 116.7)">D6</text>
<text x="209.5" y="118.7" transform="rotate(-90 209.5 118.7)">1N5817</text>
<text x="233.2" y="115">R25</text>
<text x="233.2" y="117.3">33k</text>
<text x="20.5" y="120.2">H1</text>
<text x="20.9" y="122.5">MountingHole</text>
<text x="84.5" y="125.7">GND</text>
<text x="114.1" y="122.2">10k</text>
<text x="165.9" y="123.9">R20</text>
<text x="177.2" y="124">C9</text>
<text x="267.7" y="124.6">J9</text>
<text x="20.5" y="126.5">H2</text>
<text x="20.9" y="128.8">MountingHole</text>
<text x="113.9" y="130">R14</text>
<text x="166" y="126.2">100k</text>
<text x="177.4" y="126.3">2.2uF</text>
<text x="187.6" y="130">R24</text>
<text x="210.3" y="127">GND</text>
<text x="210.9" y="130.9">+5V</text>
<text x="229.3" y="127">GND</text>
<text x="267.9" y="126.9">AudioJack3</text>
<text x="20.5" y="132.9">H3</text>
<text x="20.9" y="135.2">MountingHole</text>
<text x="94.1" y="136.4">R8</text>
<text x="114.1" y="132.4">10k</text>
<text x="162" y="135.9">GND</text>
<text x="172.2" y="135.9">GND</text>
<text x="187.5" y="132.4">3.9k</text>
<text x="250.9" y="135.9">GND</text>
<text x="20.5" y="139.2">H4</text>
<text x="20.9" y="141.5">MountingHole</text>
<text x="93.3" y="138.7">100k</text>
<text x="157.7" y="141.3">2.2uF</text>
<text x="158.9" y="139">C8</text>
<text x="168.5" y="142.5">3.9k</text>
<text x="168.6" y="140.2">R22</text>
<text x="186" y="140.9">LM4808</text>
<text x="187.5" y="138.6">U3B</text>
<text x="207.2" y="142.1" transform="rotate(-90 207.2 142.1)">D7</text>
<text x="223.1" y="141.4">C11</text>
<text x="223.2" y="143.7">1uF</text>
<text x="237.1" y="142.7">R28</text>
<text x="37.2" y="149.8">AudioJack2</text>
<text x="45.4" y="147.4">J6</text>
<text x="69.8" y="147.7">470nF</text>
<text x="71.3" y="145.4">C4</text>
<text x="78.1" y="148.9">100k</text>
<text x="78.9" y="146.6">R4</text>
<text x="94" y="147.2">TL074</text>
<text x="94.8" y="144.9">U1D</text>
<text x="209.5" y="144.1" transform="rotate(-90 209.5 144.1)">1N5817</text>
<text x="234.6" y="145.1">75R 1/2 W</text>
<text x="184.3" y="150.5">+</text>
<text x="207.2" y="154.8" transform="rotate(-90 207.2 154.8)">D8</text>
<text x="233.2" y="153.1">R26</text>
<text x="233.2" y="155.4">33k</text>
<text x="55.3" y="157.5">GND</text>
<text x="91.6" y="156.8">+</text>
<text x="113.9" y="158">R15</text>
<text x="114.1" y="160.3">10k</text>
<text x="209.5" y="156.8" transform="rotate(-90 209.5 156.8)">1N5817</text>
<text x="23" y="166.4">Conn_02x05_Odd_Even</text>
<text x="32.1" y="164.1">J1</text>
<text x="84.5" y="163.8">GND</text>
<text x="210.3" y="165.1">GND</text>
<text x="229.3" y="165.1">GND</text>
<text x="14.7" y="174">GND</text>
<text x="113.9" y="168.1">R16</text>
<text x="114.1" y="170.5">10k</text>
<text x="28.7" y="190">GRAF1</text>
<text x="28.7" y="196.4">GRAF3</text>
<text x="29.5" y="192.3">Holes layout</text>
<text x="50.3" y="196.4">GRAF4</text>
<text x="29" y="198.7">AO logo</text>
<text x="50.7" y="198.7">OSHW logo</text>
</g>
<g font-size="1.8">
<text x="250.2" y="40.4">OUTL T</text>
<text x="250.2" y="78.5">OUTR T</text>
<text x="246.4" y="125.5">PHONESR R</text>
<text x="246.4" y="122.9">PHONESL T</text>
<text x="59.7" y="171.3">Sheet: Pot boards and power</text>
<text x="59.7" y="194.4">File: pots_power.sch</text>
</g>
</svg>
